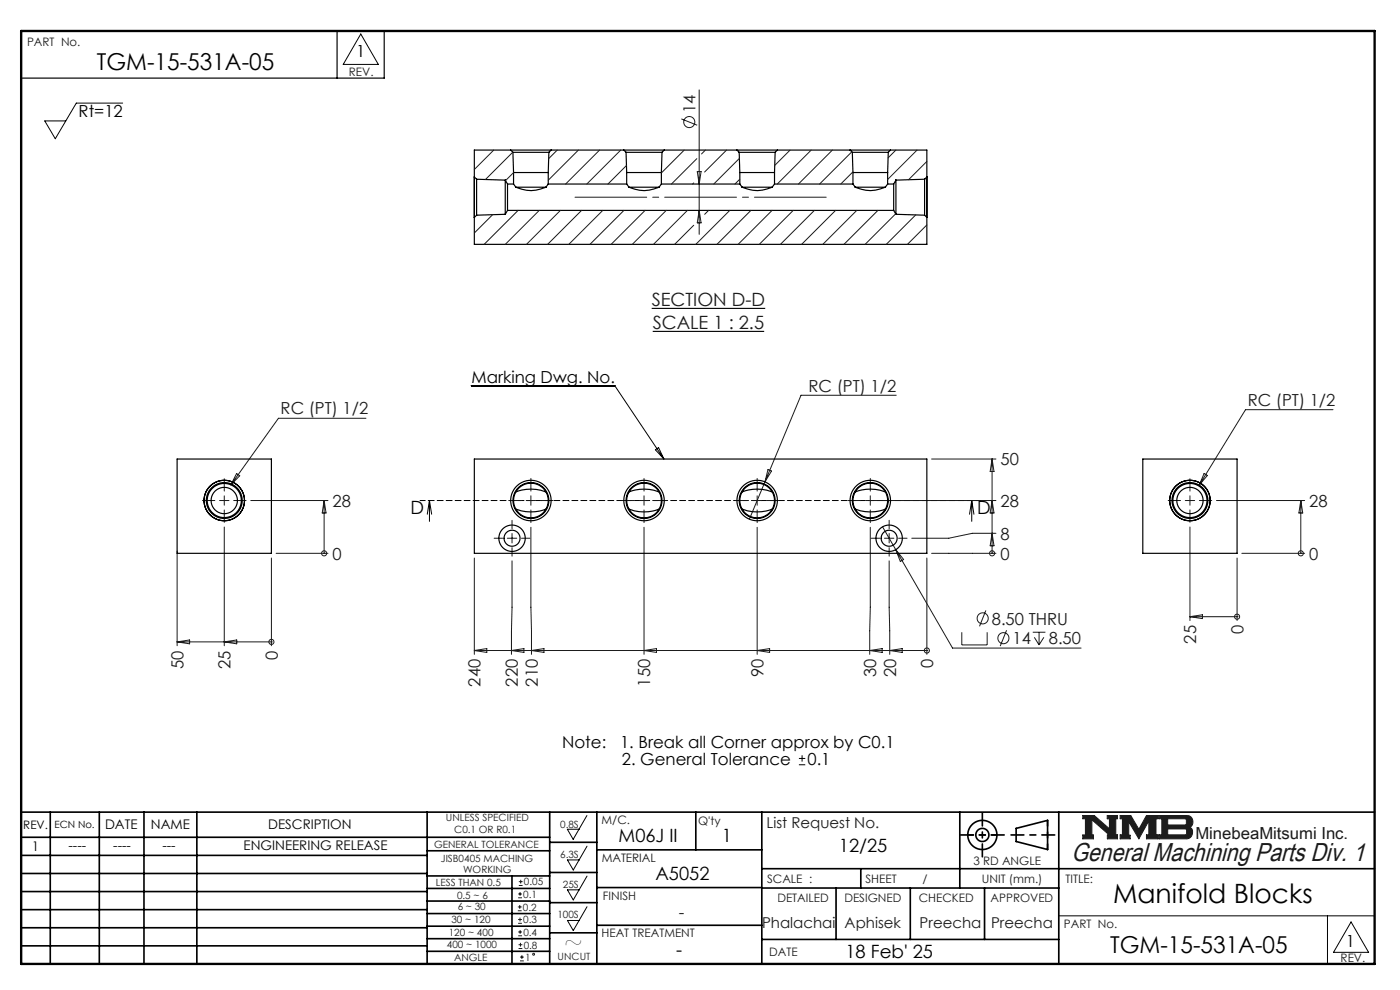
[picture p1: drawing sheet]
<svg xmlns="http://www.w3.org/2000/svg" width="297mm" height="210mm" viewBox="0 0 297 210" stroke-linecap="round" stroke-linejoin="round" font-family="sans-serif">
<g fill="none" stroke="#000" stroke-width=".35">
<path d="M4.5 172.3h287.1M4.5 177.6h112.1M10.7 172.3v32.2M21.1 172.3v32.2M30.5 172.3v32.2M41.8 172.3v32.2M90.6 172.3v32.2M116.6 172.3v32.2M116.6 178.7h10M126.6 172.3v32.2M147.6 172.3v8M161.6 172.3v32.2"/>
<path d="M203.6 172.3v16.1M215.6 175.7l6.6-1.7v6.2l-6.6-1.7zM224.6 172.3v32.2M4.5 185.3h86.1M4.5 181.4h86.1M4.5 189.1h86.1M4.5 193h86.1M4.5 196.8h86.1M90.6 199.1h26M90.6 193.8h26M90.6 188.5h26M90.6 191.1h26"/>
<path d="M90.6 180.5h26M90.6 185.8h26M90.6 196.5h26M108.6 185.8v18.5M116.6 185.1h10M116.6 191.5h10M116.6 197.9h10M126.6 196.3h35M126.6 188.3h35M126.6 180.3h35M161.6 184.3h130M161.6 199.3h63"/>
<path d="M161.6 188.4h63M177.4 188.4v10.9M182.6 184.3v4.1M193.1 188.4v10.9M208.9 188.4v10.9M4.5 200.6h86.1M90.6 201.8h26"/>
<circle cx="208.4" cy="177.1" r="3.1"/>
<circle cx="208.4" cy="177.1" r="1.39"/>
</g>
<path d="M229.7 173h2.4l3.3 2.8v-2.1h-.5v-.7h2.2v.7h-.4v3.4h.4v.8h-2.2v-.8h.4l-3.7-3.2v3.2h.4v.8h-2.3v-.8h.6v-3.4h-.6zM237.6 173h2.3l1.7 2.9 1.6-2.9h2.5v.7h-.5v3.4h.5v.8h-2.5v-.8h.5v-3l-2.1 3.8-2.1-3.6v2.9h.3v.7h-2.2v-.8h.5v-3.4h-.5zM245.9 173h6a1.34 1.34 0 0 1 1.1 1 1.34 1.34 0 0 1-.6 1.5 1.33 1.33 0 0 1 .5 1.4 1.33 1.33 0 0 1-1.2 1h-5.8v-.8h.6v-3.4h-.6zM247.7 173.7h3.8l.2 .2v.8l-.3 .3h-3.7zM247.7 175.8h3.8l.2 .3v.7l-.3 .3h-3.7z" fill="none" stroke="#191924" stroke-width=".21"/>
<path d="M76.5 7.2l3.8 6.5h-7.5zM124.5 173l-2.9 5-1.2-2.1h2.4M124.5 179.5l-2.9 5.1-1.2-2.2h2.4M124.5 185.8l-2.9 5.1-1.2-2.1h2.4M124.5 192.3l-2.9 5.1-1.2-2.1h2.4M224.6 194.3h67M281.6 194.3v10.2M286.6 195.6l3.7 6.4h-7.4z" fill="none" stroke="#000" stroke-width=".21"/>
<path d="M4.5 6.6h287.1" fill="none" stroke="#000" stroke-width=".21" stroke-dasharray="6.3 1.3 1.3 1.3" stroke-dashoffset="1.9"/>
<path d="M71.5 6.6v10M81.5 6.6v10h-77" fill="none" stroke="#000" stroke-width=".25"/>
<path d="M205.3 177.1h6.2M222.2 174v6.2" fill="none" stroke="#000" stroke-width=".35" stroke-dasharray="15.2 1.3 1.3 1.3" stroke-dashoffset="14.1"/>
<path d="M203.8 177.1h9.2M208.4 172.5v9.2M214.5 177.1h9.3" fill="none" stroke="#000" stroke-width=".35" stroke-dasharray="15.2 1.3 1.3 1.3" stroke-dashoffset="12.5"/>
<path d="M4.5 6.6h287.1v197.9h-287.1z" fill="none" stroke="#000" stroke-width=".5"/>
<path d="M229.7 173v.7h.6v3.4h-.6v.8h2.3v-.8h-.4v-3.2l3.7 3.2h-.4v.8h2.2v-.8h-.4v-3.4h.4v-.7h-2.2v.7h.5v2.1l-3.3-2.8zM237.6 173v.7h.5v3.4h-.5v.8h2.2v-.7h-.3v-2.9l2.1 3.6 2.1-3.8v3h-.5v.8h2.5v-.8h-.5v-3.4h.5v-.7h-2.5l-1.6 2.9-1.7-2.9zM247.7 175.8h3.8l.2 .3v.7l-.3 .3h-3.7zM245.9 173v.7h.6v3.4h-.6v.8h6.3l.5-.5 .3-.8-.1-.7-.5-.4a1.34 1.34 0 0 0 .6-1.5 1.34 1.34 0 0 0-1.1-1zM247.7 173.7h3.7l.3 .2v.9l-.3 .2h-3.7z" fill-rule="evenodd" fill="#191924"/>
<g fill="none" stroke="#191924" stroke-width=".21">
<path d="M148.3 19.1v30.6M104.7 31.8l-4.1 4.2M108.8 32.3l-5.8 5.8M108.9 36.6l-1.7 1.7M118.2 31.8l-1.8 1.9M122.7 31.8l-6.4 6.4M127.2 31.8l-7.2 7.2M131.7 31.8l-7.2 7.2M132.9 35.1l-3.9 3.9M144.5 25.2l3.4 1.4M145.2 31.8l-4.9 4.9M147.2 38.8l-.3 .2"/>
<path d="M147.8 33.7l-5.4 5.3M147.9 36.4h.8l-.4 2.6zM149.6 31.8l-.8 .9M154.1 31.8l-4.6 4.7M156.9 33.6l-5.5 5.4M156.9 38l-1 1M167.6 31.8l-3.2 3.3M172.1 31.8l-7.2 7.2M176.6 31.8l-7.2 7.2M180.7 32.2l-6.8 6.8M180.9 36.5l-2.5 2.5M190.1 31.8l-1.7 1.7"/>
<path d="M194.5 31.8l-6.2 6.3M196.6 34.2l-3.9 3.9M104.5 45.5l-3.9 3.9M109.9 44.6l-7.2 7.2M114.4 44.6l-7.2 7.2M118.9 44.6l-7.2 7.2M123.4 44.6l-7.2 7.2M127.9 44.6l-7.2 7.2M132.4 44.6l-7.2 7.2M136.9 44.6l-7.3 7.2M141.3 44.6l-7.2 7.2M145.8 44.6l-7.2 7.2"/>
<path d="M147.2 47.8l-4.1 4M148.3 44.6l.4 2.7h-.8zM150.3 44.6l-.8 .9M154.8 44.6l-7.2 7.2M159.3 44.6l-7.2 7.2M163.8 44.6l-7.2 7.2M168.3 44.6l-7.2 7.2M172.8 44.6l-7.2 7.2M177.3 44.6l-7.2 7.2M181.8 44.6l-7.3 7.2M186.2 44.6l-7.2 7.2M190 45.4l-6.5 6.4"/>
<path d="M194.3 45.6l-6.3 6.2M196.6 47.7l-4.1 4.1M77.6 88.7h-18.5l-10.1 14.1M162.9 99.6l.8 .3-1.4 2.3zM190.1 83.8h-20.2l-10.9 26.3M197.6 97.4h13.7M210.5 97.4v20M210.5 97.4l.4 2.6h-.8zM282.8 86.9h-18.6l-9.8 16M37.6 116.9v20.1M46.6 106.2h2M47.6 105.2v2"/>
<path d="M47.6 111.8v25.2M50.2 100.4l.7 .5-1.9 1.9zM53.2 106.2h16.4M57.6 118.4v18.6M58.6 117.4h11M68.8 117.4h.1M68.8 106.2l.4 2.6h-.8zM68.8 106.2v11.2M100.6 118.4v20.4M107.6 114.2h2M108.6 113.2v2M108.6 119l-.1 19.8"/>
<path d="M111.6 106.2h2M112.6 105.2v2M112.6 111.9l.1 26.9M135.6 106.2h2M136.6 105.2v2M136.6 111.9v26.9M159.6 106.2h2M160.6 105.2v2M160.6 111.9v26.9M184.6 105.2v2M184.6 111.9l-.1 26.9M187.2 111.7l14.9 25.8h27.2"/>
<path d="M187.6 114.2h2M188.6 113.2v2M188.6 119l.1 19.8M190 116.6l1.7 2.1-.7 .4zM196.6 118.4v20.4M197.6 117.4h13.7M210.5 117.4h.1M210.5 113.1l.4 2.7h-.8zM210.5 106.2l.4 2.6h-.8zM211.3 106.2h-27.7M211.3 113.1h-5l-5 1.1h-7.9M251.4 106.2h2"/>
<path d="M252.4 105.2v2M252.4 111.8v19.8M255.4 100.4l.7 .5-1.7 2zM258.1 106.2h18.7M262.4 118.4v13.2M263.4 117.4h13.4M276 117.4h.1M276 106.2l.4 2.6h-.9zM276 106.2v11.2M37.6 136.2h20M37.6 136.2l2.6-.4v.8zM47.6 136.2l2.6-.4v.8z"/>
<path d="M57.6 136.2h.1M100.6 138h96M100.6 138l2.7-.4v.8zM108.5 138l2.6-.4v.8zM112.7 138l2.7-.4v.8zM136.6 138l2.7-.4v.8zM160.6 138l2.7-.4v.8zM184.5 138l2.6-.4v.8zM188.7 138l2.7-.4v.8zM196.6 138h.1M204 134.1v2.7h5.4v-2.7M209.1 129.5l-1.3 3.3"/>
<path d="M213.5 133.7l-1.3 3.4M219.1 134.1h2.7M219.4 135.2l1 1.6M220.4 134.1v2.7M221.4 135.2l-1 1.6M252.4 130.8h10M252.4 130.8l2.7-.4v.8zM262.4 130.8h.1M109.9 193.2h.8M109.9 192.4h.8M109.9 195.9h.8M109.9 195h.8"/>
<path d="M109.9 190.4h.8M109.9 189.6h.8M109.9 198.5h.8M109.9 197.7h.8M110.1 187.8h.8M110.1 187h.8M110.3 192v.8M110.3 194.6v.9M110.3 189.2v.8M110.3 197.3v.8M110.4 200v.8M110.5 186.6v.8"/>
<path d="M110 201.2h.8M110 200.4h.8M110.3 203.8h.8M110.3 203h.8M110.7 202.6v.8"/>
<circle cx="146.2" cy="25.9" r="1.18"/>
<circle cx="68.8" cy="117.4" r=".54"/>
<circle cx="210.5" cy="117.4" r=".54"/>
<circle cx="276" cy="117.4" r=".54"/>
<circle cx="57.6" cy="136.2" r=".54"/>
<circle cx="196.6" cy="138" r=".54"/>
<circle cx="208.5" cy="131.2" r="1.18"/>
<circle cx="212.9" cy="135.4" r="1.18"/>
<circle cx="262.4" cy="130.8" r=".54"/>
<circle cx="113.2" cy="202.4" r=".2"/>
</g>
<path d="M138.2 65.4h24.1M138.5 70.3h23.6" fill="none" stroke="#000" stroke-width=".24"/>
<path d="M26 21.9h-9.8l-4.5 7.5-2.2-3.8h4.5M100 81.8h30.4l10.4 15.6M139 95.4l.7-.5 1.1 2.5zM91.1 106.2v4.4M91.1 106.2l.5 2.9M91.1 106.2l-.5 2.9M206.1 106.2v4.4M206.1 106.2l.5 2.9M206.1 106.2l-.4 2.9M169.5 162.2h1.3M169.5 160.9h1.3M170.2 160.2v1.4" fill="none" stroke="#000" stroke-width=".21"/>
<path d="M208.1 106.2h-119" fill="none" stroke="#000" stroke-width=".21" stroke-dasharray="1.3 .6" stroke-dashoffset=".2"/>
<g fill="none" stroke="#191924" stroke-width=".21" stroke-dasharray="15.2 1.3 1.3 1.3">
<path d="M122 41.8h53.3M45.6 106.2h-2.6M47.6 104.2v-2.7M47.6 108.2v2.6M49.6 106.2h2.6M106.6 114.2h-1.8M108.6 112.2v-1.8M108.6 116.2v1.8M110.6 106.2h-2.7M110.6 114.2h1.8M112.6 104.2v-2.7M112.6 108.2v2.7"/>
<path d="M114.6 106.2h2.7M134.6 106.2h-2.7M136.6 104.2v-2.7M136.6 108.2v2.7M138.6 106.2h2.7M158.6 106.2h-2.7M160.6 104.2v-2.7M160.6 108.2v2.7M162.6 106.2h2.7M182.6 106.2h-2.7M184.6 104.2v-2.7M184.6 108.2v2.7"/>
<path d="M186.6 106.2h2.7M186.6 114.2h-1.8M188.6 112.2v-1.8M188.6 116.2v1.8M190.6 114.2h1.8M250.4 106.2h-2.6M252.4 104.2v-2.7M252.4 108.2v2.6M254.4 106.2h2.7"/>
</g>
<g fill="none" stroke="#000" stroke-width=".25">
<path d="M100.6 37.5h.1M100.6 37.5v8.6M100.6 37.5l.5 .5M101.1 38v7.6M101.1 38l6.1 .2M107.2 38.2v7.3M107.2 38.2l.5 .8M107.7 39v5.6M107.7 39h1.2M108.3 31.8h8.6M108.3 31.8h-7.7v5.7M108.3 31.8l.5 .5"/>
<path d="M108.8 32.3h7.6M108.8 32.3l.1 4.3M108.9 39l.5 .7M108.9 36.6h7.4M108.9 36.6v2.4M109.4 39.7l.7 .2a7.1 7.1 0 0 0 5.7-.2M109.4 39.7h6.4M116.3 39l-.5 .7M116.3 39h16.6M116.3 36.6v2.4M116.4 32.3l-.1 4.3M116.9 31.8h15.4"/>
<path d="M116.9 31.8l-.5 .5M132.3 31.8h8.6M132.3 31.8l.5 .5M132.8 32.3h7.6M132.8 32.3l.1 4.3M132.9 39l.5 .7M132.9 36.6h7.4M132.9 36.6v2.4M133.4 39.7h6.4M133.4 39.7l.7 .2a7.1 7.1 0 0 0 5.7-.2M140.3 39l-.5 .7M140.3 36.6v2.4"/>
<path d="M140.3 39h16.6M140.4 32.3l-.1 4.3M140.9 31.8h15.4M140.9 31.8l-.5 .5M156.3 31.8h8.6M156.3 31.8l.5 .5M156.8 32.3h7.6M156.8 32.3l.1 4.3M156.9 39l.5 .7M156.9 36.6h7.4M156.9 36.6v2.4M157.4 39.7h6.4"/>
<path d="M157.4 39.7l.7 .2a7.1 7.1 0 0 0 5.7-.2M164.3 39l-.5 .7M164.3 36.6v2.4M164.3 39h16.6M164.4 32.3l-.1 4.3M164.9 31.8h15.4M164.9 31.8l-.5 .5M180.3 31.8h8.6M180.3 31.8l.5 .5M180.8 32.3h7.6M180.8 32.3l.1 4.3M180.9 39l.5 .7"/>
<path d="M180.9 36.6h7.4M180.9 36.6v2.4M181.4 39.7h6.4M181.4 39.7l.7 .2a7.1 7.1 0 0 0 5.7-.2M188.3 39l-.5 .7M188.3 36.6v2.4M188.3 39h1.3M188.4 32.3l-.1 4.3M188.9 31.8h7.7v5.7M188.9 31.8l-.5 .5M189.6 39v5.6M190.1 38.2v7.3"/>
<path d="M190.1 38.2l-.5 .8M196.1 38v7.6M196.1 38l-6 .2M196.6 37.5h.1M196.6 37.5l-.5 .5M196.6 37.5v8.6M100.6 46.1v5.7h96v-5.7M100.6 46.1h.1M101.1 45.6l-.5 .5M107.2 45.5l-6.1 .1M107.7 44.6l-.5 .9M107.7 44.6h81.9"/>
<path d="M189.6 44.6l.5 .9M190.1 45.5l6 .1M196.1 45.6l.5 .5M196.6 46.1h.1M37.6 97.4h20v20h-20zM100.6 97.4h96v20h-96zM242.4 97.4h20v20h-20zM109.4 108a8.8 8.8 0 0 0 6.4 0M109.4 104.4a8.7 8.7 0 0 1 6.4 0M133.4 108a8.8 8.8 0 0 0 6.4 0M133.4 104.4a8.7 8.7 0 0 1 6.4 0M157.4 108a8.8 8.8 0 0 0 6.4 0"/>
<path d="M157.4 104.4a8.7 8.7 0 0 1 6.4 0M181.4 108a8.8 8.8 0 0 0 6.4 0M181.4 104.4a8.7 8.7 0 0 1 6.4 0"/>
<circle cx="47.6" cy="106.2" r="3.8"/>
<circle cx="47.6" cy="106.2" r="4.3"/>
<circle cx="47.6" cy="106.2" r="3.6"/>
<circle cx="47.6" cy="106.2" r="2.79"/>
<circle cx="108.6" cy="114.2" r="2.8"/>
<circle cx="108.6" cy="114.2" r="1.7"/>
<circle cx="112.6" cy="106.2" r="3.8"/>
<circle cx="112.6" cy="106.2" r="4.3"/>
<circle cx="112.6" cy="106.2" r="3.7"/>
<circle cx="136.6" cy="106.2" r="3.8"/>
<circle cx="136.6" cy="106.2" r="4.3"/>
<circle cx="136.6" cy="106.2" r="3.7"/>
<circle cx="160.6" cy="106.2" r="3.8"/>
<circle cx="160.6" cy="106.2" r="4.3"/>
<circle cx="160.6" cy="106.2" r="3.7"/>
<circle cx="184.6" cy="106.2" r="3.8"/>
<circle cx="184.6" cy="106.2" r="3.7"/>
<circle cx="184.6" cy="106.2" r="4.3"/>
<circle cx="188.6" cy="114.2" r="1.7"/>
<circle cx="188.6" cy="114.2" r="2.8"/>
<circle cx="252.4" cy="106.2" r="2.79"/>
<circle cx="252.4" cy="106.2" r="4.3"/>
<circle cx="252.4" cy="106.2" r="3.8"/>
<circle cx="252.4" cy="106.2" r="3.6"/>
</g>
<text font-size="5.6" x="236.1" y="191.5">Manifold Blocks</text>
<text font-size="5.5" fill="#191924" x="227.3" y="182.7">General Machining Parts Div. 1</text>
<g font-size="4.9">
<text x="20.5" y="14.8">TGM-15-531A-05</text>
<text x="119.6" y="201.6">~</text>
<text x="235.5" y="202.1">TGM-15-531A-05</text>
</g>
<g font-size="3.9" fill="#191924">
<text x="138.2" y="65">SECTION D-D</text>
<text x="138.5" y="69.9">SCALE 1 : 2.5</text>
</g>
<g font-size="3.9">
<text x="87.1" y="109">D</text>
<text x="207.3" y="109">D</text>
<text x="131.2" y="178.6">M06J II</text>
<text x="153.1" y="178.6">1</text>
<text x="178" y="180.6">12/25</text>
<text x="139" y="186.6">A5052</text>
<text x="143.5" y="202.9">-</text>
<text x="179.4" y="203.3">18 Feb' 25</text>
</g>
<g font-size="3.5">
<text x="75.6" y="12.1">1</text>
<text x="16.7" y="24.9">Rt=12</text>
<text x="100" y="81.3">Marking Dwg. No.</text>
<text x="119.2" y="158.7">Note:</text>
<text x="131.6" y="158.7">1. Break all Corner approx by C0.1</text>
<text x="131.9" y="162.2">2. General Tolerance</text>
<text x="171.3" y="162.2">0.1</text>
<text x="285.5" y="200.9">1</text>
</g>
<g font-size="3.5" fill="#191924">
<text x="147.6" y="23.9" transform="rotate(-90 147.6 23.9)">14</text>
<text x="171.5" y="83.1">RC (PT) 1/2</text>
<text x="59.5" y="87.9">RC (PT) 1/2</text>
<text x="264.7" y="86.1">RC (PT) 1/2</text>
<text x="212.3" y="98.7">50</text>
<text x="70.6" y="107.5">28</text>
<text x="212.3" y="107.5">28</text>
<text x="277.7" y="107.5">28</text>
<text x="70.6" y="118.7">0</text>
<text x="212.3" y="118.7">0</text>
<text x="212.3" y="114.5">8</text>
<text x="277.7" y="118.7">0</text>
<text x="210.4" y="132.5">8.50 THRU</text>
<text x="214.8" y="136.7">14</text>
<text x="222.5" y="136.7">8.50</text>
<text x="253.8" y="136.5" transform="rotate(-90 253.8 136.5)">25</text>
<text x="263.8" y="134.6" transform="rotate(-90 263.8 134.6)">0</text>
<text x="38.9" y="141.9" transform="rotate(-90 38.9 141.9)">50</text>
<text x="48.9" y="141.9" transform="rotate(-90 48.9 141.9)">25</text>
<text x="58.9" y="139.9" transform="rotate(-90 58.9 139.9)">0</text>
<text x="162" y="143.7" transform="rotate(-90 162 143.7)">90</text>
<text x="185.8" y="143.7" transform="rotate(-90 185.8 143.7)">30</text>
<text x="190.1" y="143.7" transform="rotate(-90 190.1 143.7)">20</text>
<text x="198" y="141.7" transform="rotate(-90 198 141.7)">0</text>
<text x="102" y="145.6" transform="rotate(-90 102 145.6)">240</text>
<text x="109.8" y="145.6" transform="rotate(-90 109.8 145.6)">220</text>
<text x="114.1" y="145.6" transform="rotate(-90 114.1 145.6)">210</text>
<text x="138" y="145.6" transform="rotate(-90 138 145.6)">150</text>
<text x="253.6" y="178.1">MinebeaMitsumi Inc.</text>
<text x="144" y="194.8">-</text>
</g>
<g font-size="3.2" fill="#191924">
<text x="162.6" y="175.5">List Request No.</text>
<text x="161.7" y="196.8">Phalachai</text>
<text x="179.2" y="196.8">Aphisek</text>
<text x="195.1" y="196.8">Preecha</text>
<text x="210.2" y="196.8">Preecha</text>
</g>
<g font-size="2.8">
<text x="22.3" y="175.9">DATE</text>
<text x="32" y="175.9">NAME</text>
<text x="56.9" y="175.9">DESCRIPTION</text>
<text x="6.8" y="180.6">1</text>
<text x="14.5" y="180.3">----</text>
<text x="24" y="180.3">----</text>
<text x="34.5" y="180.3">---</text>
<text x="51.7" y="180.3">ENGINEERING RELEASE</text>
</g>
<g font-size="2.5" fill="#191924">
<text x="5.7" y="9.8">PART No.</text>
<text x="74" y="16">REV.</text>
<text x="127.6" y="174.8">M/C.</text>
<text x="148.1" y="175.1">Q'ty</text>
<text x="127.6" y="182.8">MATERIAL</text>
<text x="206.5" y="183.6">3 RD ANGLE</text>
<text x="127.9" y="191">FINISH</text>
<text x="162.7" y="187.2">SCALE :</text>
<text x="164.9" y="191.4">DETAILED</text>
<text x="179.1" y="191.4">DESIGNED</text>
<text x="183.6" y="187.2">SHEET</text>
<text x="194.9" y="191.4">CHECKED</text>
<text x="195.7" y="187.2">/</text>
<text x="208.3" y="187.2">UNIT (mm.)</text>
<text x="210.2" y="191.4">APPROVED</text>
<text x="226" y="187.2">TITLE:</text>
<text x="225.7" y="196.8">PART No.</text>
<text x="127.6" y="198.9">HEAT TREATMENT</text>
<text x="163.2" y="202.9">DATE</text>
<text x="284.4" y="204.1">REV.</text>
</g>
<text font-size="2.5" x="4.9" y="175.9">REV.</text>
<text font-size="2.1" x="11.6" y="175.6">ECN No.</text>
<g font-size="2.1" fill="#191924">
<text x="92.1" y="179.9">GENERAL TOLERANCE</text>
<text x="94.6" y="174.2">UNLESS SPECIFIED</text>
<text x="96.4" y="176.8">C0.1 OR R0.1</text>
<text x="118.8" y="175.5">0.8S</text>
<text x="93.5" y="182.9">JISB0405 MACHING</text>
<text x="98.2" y="185.3">WORKING</text>
<text x="118.8" y="181.9">6.3S</text>
<text x="92.5" y="187.9">LESS THAN 0.5</text>
<text x="97" y="190.7">0.5 ~ 6</text>
<text x="111" y="190.4">0.1</text>
<text x="111.2" y="187.8">0.05</text>
<text x="119.4" y="188.4">25S</text>
<text x="95.8" y="195.8">30 ~ 120</text>
<text x="97.1" y="193.1">6 ~ 30</text>
<text x="110.9" y="193.2">0.2</text>
<text x="111" y="195.9">0.3</text>
<text x="118.2" y="194.8">100S</text>
<text x="94.8" y="201.1">400 ~ 1000</text>
<text x="95.2" y="198.5">120 ~ 400</text>
<text x="96.3" y="203.9">ANGLE</text>
<text x="111" y="198.5">0.4</text>
<text x="111.1" y="201.2">0.8</text>
<text x="111.4" y="203.8">1</text>
<text x="118.3" y="203.7">UNCUT</text>
</g>
</svg>
